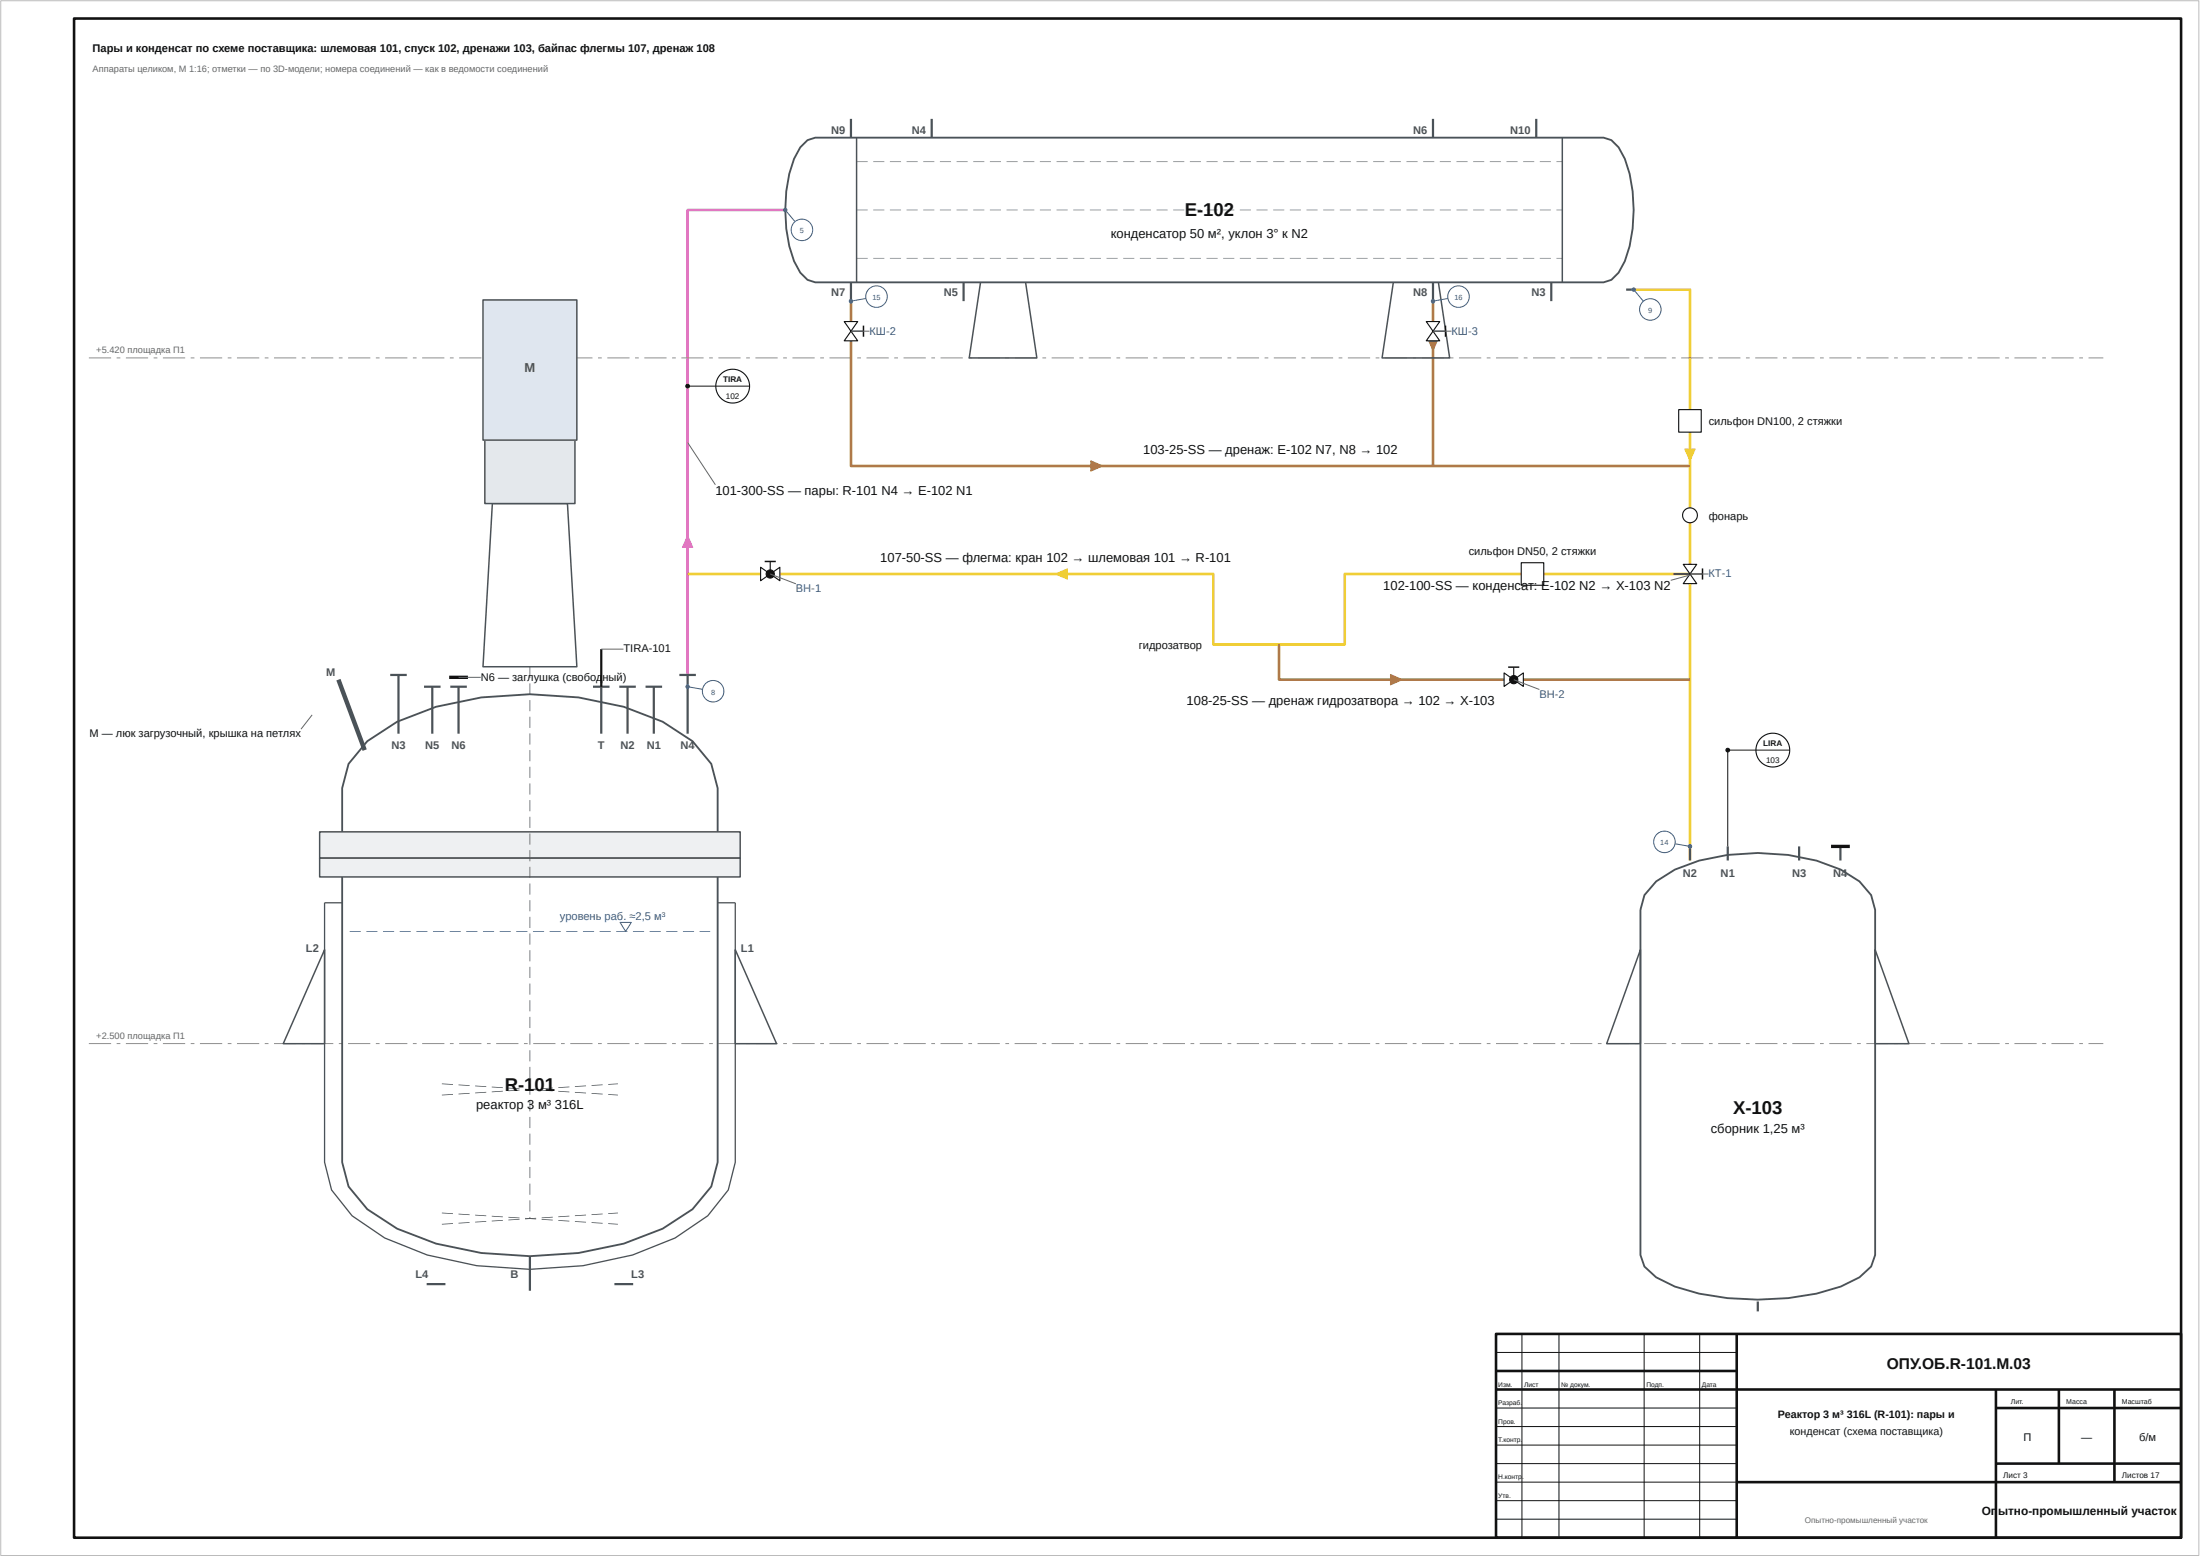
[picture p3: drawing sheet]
<svg xmlns="http://www.w3.org/2000/svg" width="594mm" height="420mm" viewBox="0 0 594 420" stroke-linecap="round" stroke-linejoin="round" font-family="sans-serif">
<path d="M20 5h569v410h-569zM404 360h185v55h-185zM469 360v55M404 370h65M404 375h185M539 375v40M539 380h50M556 375v20M571 375v25M469 400h120M539 395h50" fill="none" stroke="#111" stroke-width=".7" stroke-linecap="butt"/>
<path d="M212.1 56.7h-26.4v125.5" fill="none" stroke="#e277c2" stroke-width=".7" stroke-linecap="butt"/>
<path d="M441.2 78.2h15.2v74.1M185.7 154.9h19.7M210.6 154.9h117.1v19h35.4v-19h93.3M456.4 157.5v74.7" fill="none" stroke="#f0ce36" stroke-width=".7" stroke-linecap="butt"/>
<path d="M229.8 92v33.8h226.6M229.8 81.3v5.5M387 81.3v5.5M387 92v33.8M345.4 173.9v9.5h60.8M411.4 183.4h45" fill="none" stroke="#af7949" stroke-width=".7" stroke-linecap="butt"/>
<path d="M.2 .2h593.6v419.6h-593.6z" fill="none" stroke="#bbb" stroke-width=".27"/>
<path d="M411 360v55M421 360v55M444 360v55M459 360v55M404 365h65M404 380h65M404 385h65M404 390h65M404 395h65M404 400h65M404 405h65M404 410h65" fill="none" stroke="#111" stroke-width=".27"/>
<g fill="#666">
<path d="M24 281.6h6v.2h-6zM31.5 281.6h1v.2h-1zM34 281.6h6v.2h-6zM41.5 281.6h1v.2h-1zM44 281.6h6v.2h-6zM51.5 281.6h1v.2h-1zM54 281.6h6v.2h-6zM61.5 281.6h1v.2h-1zM64 281.6h6v.2h-6zM71.5 281.6h1v.2h-1zM74 281.6h6v.2h-6zM81.5 281.6h1v.2h-1zM84 281.6h6v.2h-6zM91.5 281.6h1v.2h-1zM94 281.6h6v.2h-6zM101.5 281.6h1v.2h-1zM104 281.6h6v.2h-6zM111.5 281.6h1v.2h-1zM114 281.6h6v.2h-6zM121.5 281.6h1v.2h-1zM124 281.6h6v.2h-6zM131.5 281.6h1v.2h-1zM134 281.6h6v.2h-6zM141.5 281.6h1v.2h-1zM144 281.6h6v.2h-6zM151.5 281.6h1v.2h-1zM154 281.6h6v.2h-6zM161.5 281.6h1v.2h-1zM164 281.6h6v.2h-6zM171.5 281.6h1v.2h-1zM174 281.6h6v.2h-6zM181.5 281.6h1v.2h-1zM184 281.6h6v.2h-6zM191.5 281.6h1v.2h-1zM194 281.6h6v.2h-6zM201.5 281.6h1v.2h-1zM204 281.6h6v.2h-6zM211.5 281.6h1v.2h-1zM214 281.6h6v.2h-6zM221.5 281.6h1v.2h-1zM224 281.6h6v.2h-6zM231.5 281.6h1v.2h-1zM234 281.6h6v.2h-6zM241.5 281.6h1v.2h-1zM244 281.6h6v.2h-6zM251.5 281.6h1v.2h-1zM254 281.6h6v.2h-6zM261.5 281.6h1v.2h-1zM264 281.6h6v.2h-6zM271.5 281.6h1v.2h-1zM274 281.6h6v.2h-6zM281.5 281.6h1v.2h-1zM284 281.6h6v.2h-6zM291.5 281.6h1v.2h-1zM294 281.6h6v.2h-6zM301.5 281.6h1v.2h-1zM304 281.6h6v.2h-6zM311.5 281.6h1v.2h-1zM314 281.6h6v.2h-6zM321.5 281.6h1v.2h-1zM324 281.6h6v.2h-6zM331.5 281.6h1v.2h-1zM334 281.6h6v.2h-6zM341.5 281.6h1v.2h-1zM344 281.6h6v.2h-6zM351.5 281.6h1v.2h-1zM354 281.6h6v.2h-6zM361.5 281.6h1v.2h-1zM364 281.6h6v.2h-6zM371.5 281.6h1v.2h-1zM374 281.6h6v.2h-6zM381.5 281.6h1v.2h-1zM384 281.6h6v.2h-6zM391.5 281.6h1v.2h-1zM394 281.6h6v.2h-6zM401.5 281.6h1v.2h-1zM404 281.6h6v.2h-6zM411.5 281.6h1v.2h-1zM414 281.6h6v.2h-6zM421.5 281.6h1v.2h-1zM424 281.6h6v.2h-6zM431.5 281.6h1v.2h-1zM434 281.6h6v.2h-6zM441.5 281.6h1v.2h-1zM444 281.6h6v.2h-6zM451.5 281.6h1v.2h-1zM454 281.6h6v.2h-6zM461.5 281.6h1v.2h-1zM464 281.6h6v.2h-6zM471.5 281.6h1v.2h-1zM474 281.6h6v.2h-6zM481.5 281.6h1v.2h-1zM484 281.6h6v.2h-6zM491.5 281.6h1v.2h-1zM494 281.6h6v.2h-6zM501.5 281.6h1v.2h-1zM504 281.6h6v.2h-6zM511.5 281.6h1v.2h-1zM514 281.6h6v.2h-6zM521.5 281.6h1v.2h-1zM524 281.6h6v.2h-6zM531.5 281.6h1v.2h-1zM534 281.6h6v.2h-6zM541.5 281.6h1v.2h-1zM544 281.6h6v.2h-6zM551.5 281.6h1v.2h-1zM554 281.6h6v.2h-6zM561.5 281.6h1v.2h-1zM564 281.6h4v.2h-4z"/>
<path d="M24 96.5h6v.2h-6zM31.5 96.5h1v.2h-1zM34 96.5h6v.2h-6zM41.5 96.5h1v.2h-1zM44 96.5h6v.2h-6zM51.5 96.5h1v.2h-1zM54 96.5h6v.2h-6zM61.5 96.5h1v.2h-1zM64 96.5h6v.2h-6zM71.5 96.5h1v.2h-1zM74 96.5h6v.2h-6zM81.5 96.5h1v.2h-1zM84 96.5h6v.2h-6zM91.5 96.5h1v.2h-1zM94 96.5h6v.2h-6zM101.5 96.5h1v.2h-1zM104 96.5h6v.2h-6zM111.5 96.5h1v.2h-1zM114 96.5h6v.2h-6zM121.5 96.5h1v.2h-1zM124 96.5h6v.2h-6zM131.5 96.5h1v.2h-1zM134 96.5h6v.2h-6zM141.5 96.5h1v.2h-1zM144 96.5h6v.2h-6zM151.5 96.5h1v.2h-1zM154 96.5h6v.2h-6zM161.5 96.5h1v.2h-1zM164 96.5h6v.2h-6zM171.5 96.5h1v.2h-1zM174 96.5h6v.2h-6zM181.5 96.5h1v.2h-1zM184 96.5h6v.2h-6zM191.5 96.5h1v.2h-1zM194 96.5h6v.2h-6zM201.5 96.5h1v.2h-1zM204 96.5h6v.2h-6zM211.5 96.5h1v.2h-1zM214 96.5h6v.2h-6zM221.5 96.5h1v.2h-1zM224 96.5h6v.2h-6zM231.5 96.5h1v.2h-1zM234 96.5h6v.2h-6zM241.5 96.5h1v.2h-1zM244 96.5h6v.2h-6zM251.5 96.5h1v.2h-1zM254 96.5h6v.2h-6zM261.5 96.5h1v.2h-1zM264 96.5h6v.2h-6zM271.5 96.5h1v.2h-1zM274 96.5h6v.2h-6zM281.5 96.5h1v.2h-1zM284 96.5h6v.2h-6zM291.5 96.5h1v.2h-1zM294 96.5h6v.2h-6zM301.5 96.5h1v.2h-1zM304 96.5h6v.2h-6zM311.5 96.5h1v.2h-1zM314 96.5h6v.2h-6zM321.5 96.5h1v.2h-1zM324 96.5h6v.2h-6zM331.5 96.5h1v.2h-1zM334 96.5h6v.2h-6zM341.5 96.5h1v.2h-1zM344 96.5h6v.2h-6zM351.5 96.5h1v.2h-1zM354 96.5h6v.2h-6zM361.5 96.5h1v.2h-1zM364 96.5h6v.2h-6zM371.5 96.5h1v.2h-1zM374 96.5h6v.2h-6zM381.5 96.5h1v.2h-1zM384 96.5h6v.2h-6zM391.5 96.5h1v.2h-1zM394 96.5h6v.2h-6zM401.5 96.5h1v.2h-1zM404 96.5h6v.2h-6zM411.5 96.5h1v.2h-1zM414 96.5h6v.2h-6zM421.5 96.5h1v.2h-1zM424 96.5h6v.2h-6zM431.5 96.5h1v.2h-1zM434 96.5h6v.2h-6zM441.5 96.5h1v.2h-1zM444 96.5h6v.2h-6zM451.5 96.5h1v.2h-1zM454 96.5h6v.2h-6zM461.5 96.5h1v.2h-1zM464 96.5h6v.2h-6zM471.5 96.5h1v.2h-1zM474 96.5h6v.2h-6zM481.5 96.5h1v.2h-1zM484 96.5h6v.2h-6zM491.5 96.5h1v.2h-1zM494 96.5h6v.2h-6zM501.5 96.5h1v.2h-1zM504 96.5h6v.2h-6zM511.5 96.5h1v.2h-1zM514 96.5h6v.2h-6zM521.5 96.5h1v.2h-1zM524 96.5h6v.2h-6zM531.5 96.5h1v.2h-1zM534 96.5h6v.2h-6zM541.5 96.5h1v.2h-1zM544 96.5h6v.2h-6zM551.5 96.5h1v.2h-1zM554 96.5h6v.2h-6zM561.5 96.5h1v.2h-1zM564 96.5h4v.2h-4z"/>
</g>
<path d="M92.4 231.6v82.1l1.7 6.5 5.1 6.1 8.1 5.3 10.5 4 12.2 2.6 13.1 .8 13.1-.8 12.2-2.6 10.5-4 8.1-5.3 5.1-6.1 1.7-6.5v-82.1" fill="none" stroke="#4a5258" stroke-width=".5"/>
<path d="M92.4 243.6h-4.7v70.1l1.8 7.4 5.6 7 8.8 6 11.5 4.6 13.4 2.9 14.3 1 14.3-1 13.4-2.9 11.5-4.6 8.8-6 5.6-7 1.9-7.4v-70.1h-4.8" fill="none" stroke="#4a5258" stroke-width=".35"/>
<path d="M86.3 224.5h113.6v7.1h-113.6z" fill="#eef0f2"/>
<path d="M86.3 224.5h113.6v7.1h-113.6z" fill="none" stroke="#4a5258" stroke-width=".4"/>
<path d="M86.3 231.6h113.6v5.1h-113.6z" fill="#eef0f2"/>
<path d="M133 135.9h20.2l2.6 44h-25.4zM86.3 231.6h113.6v5.1h-113.6zM87.7 256.3v25.4h-11.2zM198.6 256.3l11.1 25.4h-11.1z" fill="none" stroke="#4a5258" stroke-width=".4"/>
<path d="M92.4 224.5v-11.8l1.7-6.6 5.1-6.1 8.1-5.2 10.5-4.1 12.2-2.5 13.1-.8 13.1 .8 12.2 2.5 10.5 4.1 8.1 5.2 5.1 6.1 1.7 6.6v11.8" fill="none" stroke="#4a5258" stroke-width=".5"/>
<path d="M130.9 118.8h24.4v17.1h-24.4z" fill="#e4e8ec"/>
<path d="M130.9 118.8h24.4v17.1h-24.4z" fill="none" stroke="#4a5258" stroke-width=".4"/>
<path d="M130.4 80.9h25.4v37.9h-25.4z" fill="#dfe6ef"/>
<path d="M130.4 80.9h25.4v37.9h-25.4z" fill="none" stroke="#4a5258" stroke-width=".4"/>
<g fill="#4a5258">
<path d="M143 179.9h.2v3h-.2zM143 184.4h.2v3h-.2zM143 188.9h.2v3h-.2zM143 193.4h.2v3h-.2zM143 197.9h.2v3h-.2zM143 202.4h.2v3h-.2zM143 206.9h.2v3h-.2zM143 211.4h.2v3h-.2zM143 215.9h.2v3h-.2zM143 220.4h.2v3h-.2zM143 224.9h.2v3h-.2zM143 229.4h.2v3h-.2zM143 233.9h.2v3h-.2zM143 238.4h.2v3h-.2zM143 242.9h.2v3h-.2zM143 247.4h.2v3h-.2zM143 251.9h.2v3h-.2zM143 256.4h.2v3h-.2zM143 260.9h.2v3h-.2zM143 265.4h.2v3h-.2zM143 269.9h.2v3h-.2zM143 274.4h.2v3h-.2zM143 278.9h.2v3h-.2zM143 283.4h.2v3h-.2zM143 287.9h.2v3h-.2zM143 292.4h.2v3h-.2zM143 296.9h.2v3h-.2zM143 301.4h.2v3h-.2zM143 305.9h.2v3h-.2zM143 310.4h.2v3h-.2zM143 314.9h.2v3h-.2zM143 319.4h.2v3h-.2zM143 323.9h.2v3h-.2zM143 328.4h.2v.5h-.2z"/>
<path d="M119.3 327.3l3 .1v.2l-3-.1zM123.8 327.5l3 .2v.2l-3-.2zM128.3 327.8l3 .2v.2l-3-.2zM132.8 328.1l3 .2v.2l-3-.2zM137.3 328.4l3 .2v.2l-3-.2zM141.8 328.7l3 .2v.2l-3-.2zM146.3 329l3 .2v.2l-3-.2zM150.8 329.3l3 .2v.2l-3-.2zM155.3 329.6l3 .1-.1 .2-2.9-.1zM159.8 329.8l2.9 .2v.2l-3-.2zM164.2 330.1l2.7 .2v.2l-2.7-.2z"/>
<path d="M119.3 330.3l3-.2v.2l-3 .2zM123.8 330l3-.2v.2l-3 .2zM128.3 329.7l3-.2v.2l-3 .2zM132.8 329.4l3-.2v.2l-3 .2zM137.3 329.1l3-.1v.2l-3 .1zM141.8 328.9l3-.2v.2l-3 .2zM146.3 328.6l3-.2v.2l-3 .2zM150.8 328.3l3-.2v.2l-3 .2zM155.3 328l2.9-.2 .1 .2-3 .2zM159.7 327.7l3-.2v.2l-2.9 .2zM164.2 327.4l2.7-.1v.2l-2.7 .1z"/>
<path d="M119.3 292.4l3 .2v.2l-3-.2zM123.8 292.7l3 .2v.2l-3-.2zM128.3 293l3 .2v.2l-3-.2zM132.8 293.3l3 .2v.2l-3-.2zM137.3 293.5l3 .2v.2l-3-.2zM141.8 293.8l3 .2v.2l-3-.2zM146.3 294.1l3 .2v.2l-3-.2zM150.8 294.4l3 .2v.2l-3-.2zM155.3 294.7l3 .2-.1 .2-2.9-.2zM159.8 295l2.9 .2v.2l-3-.2zM164.2 295.3l2.7 .1v.2l-2.7-.1z"/>
<path d="M119.3 295.4l3-.2v.2l-3 .2zM123.8 295.2l3-.2v.2l-3 .2zM128.3 294.9l3-.2v.2l-3 .2zM132.8 294.6l3-.2v.2l-3 .2zM137.3 294.3l3-.2v.2l-3 .2zM141.8 294l3-.2v.2l-3 .2zM146.3 293.7l3-.2v.2l-3 .2zM150.8 293.4l3-.2v.2l-3 .2zM155.3 293.1l2.9-.2 .1 .2-3 .2zM159.7 292.9l3-.2v.2l-2.9 .2zM164.2 292.6l2.7-.2v.2l-2.7 .2z"/>
</g>
<path d="M94.4 251.3h3v.2h-3zM98.9 251.3h3v.2h-3zM103.4 251.3h3v.2h-3zM107.9 251.3h3v.2h-3zM112.4 251.3h3v.2h-3zM116.9 251.3h3v.2h-3zM121.4 251.3h3v.2h-3zM125.9 251.3h3v.2h-3zM130.4 251.3h3v.2h-3zM134.9 251.3h3v.2h-3zM139.4 251.3h3v.2h-3zM143.9 251.3h3v.2h-3zM148.4 251.3h3v.2h-3zM152.9 251.3h3v.2h-3zM157.4 251.3h3v.2h-3zM161.9 251.3h3v.2h-3zM166.4 251.3h3v.2h-3zM170.9 251.3h3v.2h-3zM175.4 251.3h3v.2h-3zM179.9 251.3h3v.2h-3zM184.4 251.3h3v.2h-3zM188.9 251.3h2.9v.2h-2.9z" fill="#1f5fa8"/>
<path d="M167.4 248.9h3.1l-1.5 2.5z" fill="none" stroke="#1f5fa8" stroke-width=".27"/>
<path d="M91.4 183.4l7.1 19" fill="none" stroke="#4a5258" stroke-width="1.2" stroke-linecap="butt"/>
<g fill="none" stroke="#4a5258" stroke-width=".6">
<path d="M105.4 182.2h4.4M107.6 182.2v15.8M114.5 185.3h4.5M116.7 185.3v12.7M121.6 185.3h4.5M123.8 185.3v12.7M160.1 185.3h4.5M162.4 185.3v12.7M167.2 185.3h4.5M169.5 185.3v12.7M174.3 185.3h4.5M176.6 185.3v12.7"/>
<path d="M183.5 182.2h4.4M185.7 182.2v15.8M143.1 339v9.3"/>
</g>
<path d="M216.1 39.8l2-2 2.1-.7h212.8l2.1 .7 2 2a31.1 31.1 0 0 1 4.1 16.9 31.2 31.2 0 0 1-4.1 16.9l-2 1.9-2.1 .7h-212.8l-2.1-.7-2-1.9a31.1 31.1 0 0 1-4-16.9 31 31 0 0 1 4-16.9z" fill="none" stroke="#4a5258" stroke-width=".5"/>
<path d="M231.3 37.1v39.1M421.9 37.1v39.1" fill="none" stroke="#4a5258" stroke-width=".4"/>
<g fill="#4a5258">
<path d="M231.3 43.6h3v.1h-3zM235.8 43.6h3v.1h-3zM240.3 43.6h3v.1h-3zM244.8 43.6h3v.1h-3zM249.3 43.6h3v.1h-3zM253.8 43.6h3v.1h-3zM258.3 43.6h3v.1h-3zM262.8 43.6h3v.1h-3zM267.3 43.6h3v.1h-3zM271.8 43.6h3v.1h-3zM276.3 43.6h3v.1h-3zM280.8 43.6h3v.1h-3zM285.3 43.6h3v.1h-3zM289.8 43.6h3v.1h-3zM294.3 43.6h3v.1h-3zM298.8 43.6h3v.1h-3zM303.3 43.6h3v.1h-3zM307.8 43.6h3v.1h-3zM312.3 43.6h3v.1h-3zM316.8 43.6h3v.1h-3zM321.3 43.6h3v.1h-3zM325.8 43.6h3v.1h-3zM330.3 43.6h3v.1h-3zM334.8 43.6h3v.1h-3zM339.3 43.6h3v.1h-3zM343.8 43.6h3v.1h-3zM348.3 43.6h3v.1h-3zM352.8 43.6h3v.1h-3zM357.3 43.6h3v.1h-3zM361.8 43.6h3v.1h-3zM366.3 43.6h3v.1h-3zM370.8 43.6h3v.1h-3zM375.3 43.6h3v.1h-3zM379.8 43.6h3v.1h-3zM384.3 43.6h3v.1h-3zM388.8 43.6h3v.1h-3zM393.3 43.6h3v.1h-3zM397.8 43.6h3v.1h-3zM402.3 43.6h3v.1h-3zM406.8 43.6h3v.1h-3zM411.3 43.6h3v.1h-3zM415.8 43.6h3v.1h-3zM420.3 43.6h1.6v.1h-1.6z"/>
<path d="M231.3 56.6h3v.1h-3zM235.8 56.6h3v.1h-3zM240.3 56.6h3v.1h-3zM244.8 56.6h3v.1h-3zM249.3 56.6h3v.1h-3zM253.8 56.6h3v.1h-3zM258.3 56.6h3v.1h-3zM262.8 56.6h3v.1h-3zM267.3 56.6h3v.1h-3zM271.8 56.6h3v.1h-3zM276.3 56.6h3v.1h-3zM280.8 56.6h3v.1h-3zM285.3 56.6h3v.1h-3zM289.8 56.6h3v.1h-3zM294.3 56.6h3v.1h-3zM298.8 56.6h3v.1h-3zM303.3 56.6h3v.1h-3zM307.8 56.6h3v.1h-3zM312.3 56.6h3v.1h-3zM316.8 56.6h3v.1h-3zM321.3 56.6h3v.1h-3zM325.8 56.6h3v.1h-3zM330.3 56.6h3v.1h-3zM334.8 56.6h3v.1h-3zM339.3 56.6h3v.1h-3zM343.8 56.6h3v.1h-3zM348.3 56.6h3v.1h-3zM352.8 56.6h3v.1h-3zM357.3 56.6h3v.1h-3zM361.8 56.6h3v.1h-3zM366.3 56.6h3v.1h-3zM370.8 56.6h3v.1h-3zM375.3 56.6h3v.1h-3zM379.8 56.6h3v.1h-3zM384.3 56.6h3v.1h-3zM388.8 56.6h3v.1h-3zM393.3 56.6h3v.1h-3zM397.8 56.6h3v.1h-3zM402.3 56.6h3v.1h-3zM406.8 56.6h3v.1h-3zM411.3 56.6h3v.1h-3zM415.8 56.6h3v.1h-3zM420.3 56.6h1.6v.1h-1.6z"/>
<path d="M231.3 69.6h3v.2h-3zM235.8 69.6h3v.2h-3zM240.3 69.6h3v.2h-3zM244.8 69.6h3v.2h-3zM249.3 69.6h3v.2h-3zM253.8 69.6h3v.2h-3zM258.3 69.6h3v.2h-3zM262.8 69.6h3v.2h-3zM267.3 69.6h3v.2h-3zM271.8 69.6h3v.2h-3zM276.3 69.6h3v.2h-3zM280.8 69.6h3v.2h-3zM285.3 69.6h3v.2h-3zM289.8 69.6h3v.2h-3zM294.3 69.6h3v.2h-3zM298.8 69.6h3v.2h-3zM303.3 69.6h3v.2h-3zM307.8 69.6h3v.2h-3zM312.3 69.6h3v.2h-3zM316.8 69.6h3v.2h-3zM321.3 69.6h3v.2h-3zM325.8 69.6h3v.2h-3zM330.3 69.6h3v.2h-3zM334.8 69.6h3v.2h-3zM339.3 69.6h3v.2h-3zM343.8 69.6h3v.2h-3zM348.3 69.6h3v.2h-3zM352.8 69.6h3v.2h-3zM357.3 69.6h3v.2h-3zM361.8 69.6h3v.2h-3zM366.3 69.6h3v.2h-3zM370.8 69.6h3v.2h-3zM375.3 69.6h3v.2h-3zM379.8 69.6h3v.2h-3zM384.3 69.6h3v.2h-3zM388.8 69.6h3v.2h-3zM393.3 69.6h3v.2h-3zM397.8 69.6h3v.2h-3zM402.3 69.6h3v.2h-3zM406.8 69.6h3v.2h-3zM411.3 69.6h3v.2h-3zM415.8 69.6h3v.2h-3zM420.3 69.6h1.6v.2h-1.6z"/>
</g>
<path d="M264.8 76.2l-3.1 20.4h18.3l-3-20.4M376.3 76.2l-3.1 20.4h18.3l-3.1-20.4M443 256.3v25.4h-9.1zM506.4 256.3l9.1 25.4h-9.1z" fill="none" stroke="#4a5258" stroke-width=".4"/>
<path d="M229.8 32.1v5M251.6 32.1v5M387 32.1v5M414.9 32.1v5M229.8 76.2v5.1M260.2 76.2v5.1M387 76.2v5.1M418.9 76.2v5.1M439.1 78.2h2.1" fill="none" stroke="#4a5258" stroke-width=".6"/>
<path d="M447.2 237.9l5.1-3.2a58.2 58.2 0 0 1 38.2-2.4l6.6 2.4 5 3.2 3.2 3.7 1.1 3.9v93.2l-1.1 3.1-3.2 2.9-5 2.5a72.9 72.9 0 0 1-44.8 0l-5.1-2.5-3.1-2.9-1.1-3.1v-93.2l1.1-3.9z" fill="none" stroke="#4a5258" stroke-width=".5"/>
<path d="M185.7 104.2h7.6" fill="none" stroke="#111" stroke-width=".27"/>
<circle cx="185.7" cy="104.2" r=".5" fill="#111"/>
<circle cx="185.7" cy="104.2" r=".5" fill="none" stroke="#111" stroke-width=".27"/>
<circle cx="197.9" cy="104.2" r="4.6" fill="#fff"/>
<circle cx="197.9" cy="104.2" r="4.6" fill="none" stroke="#111" stroke-width=".3"/>
<path d="M193.3 104.2h9.1" fill="none" stroke="#111" stroke-width=".27"/>
<path d="M453.3 110.5h6.1v6.1h-6.1z" fill="#fff"/>
<path d="M453.3 110.5h6.1v6.1h-6.1z" fill="none" stroke="#111" stroke-width=".3"/>
<circle cx="456.4" cy="139.1" r="2" fill="#fff"/>
<circle cx="456.4" cy="139.1" r="2" fill="none" stroke="#111" stroke-width=".3"/>
<path d="M410.8 151.9h6.1v6h-6.1z" fill="#fff"/>
<path d="M410.8 151.9h6.1v6h-6.1z" fill="none" stroke="#111" stroke-width=".3"/>
<path d="M121.3 182.8h5.1M494.5 228.4h5" fill="none" stroke="#111" stroke-width=".9" stroke-linecap="butt"/>
<path d="M162.4 175.2v10.1" fill="none" stroke="#111" stroke-width=".6"/>
<path d="M456.4 228.4v3.8M466.6 228.4v3.8M485.8 228.4v3.8M497 228.4v3.8M115.2 346.6h5.1M165.9 346.6h5.1" fill="none" stroke="#4a5258" stroke-width=".6"/>
<path d="M474.2 202.4h-7.6v26" fill="none" stroke="#111" stroke-width=".27"/>
<circle cx="466.6" cy="202.4" r=".5" fill="#111"/>
<circle cx="466.6" cy="202.4" r=".5" fill="none" stroke="#111" stroke-width=".27"/>
<circle cx="478.7" cy="202.4" r="4.6" fill="#fff"/>
<circle cx="478.7" cy="202.4" r="4.6" fill="none" stroke="#111" stroke-width=".3"/>
<path d="M474.2 202.4h9.1" fill="none" stroke="#111" stroke-width=".27"/>
<path d="M474.7 351.2v2.7" fill="none" stroke="#4a5258" stroke-width=".6"/>
<path d="M185.7 144.5l1.4 3.2h-2.8z" fill="#e277c2"/>
<path d="M185.7 144.5l1.4 3.2h-2.8z" fill="none" stroke="#e277c2" stroke-width=".27"/>
<path d="M455 121.2h2.8l-1.4 3.2z" fill="#f0ce36"/>
<path d="M455 121.2h2.8l-1.4 3.2z" fill="none" stroke="#f0ce36" stroke-width=".27"/>
<path d="M294.6 124.4l3.2 1.4-3.2 1.4z" fill="#af7949"/>
<path d="M294.6 124.4l3.2 1.4-3.2 1.4z" fill="none" stroke="#af7949" stroke-width=".27"/>
<path d="M385.6 91.4h2.8l-1.4 3.2z" fill="#af7949"/>
<path d="M385.6 91.4h2.8l-1.4 3.2z" fill="none" stroke="#af7949" stroke-width=".27"/>
<path d="M285.1 154.9l3.2-1.4v2.8z" fill="#f0ce36"/>
<path d="M285.1 154.9l3.2-1.4v2.8z" fill="none" stroke="#f0ce36" stroke-width=".27"/>
<path d="M375.5 182l3.2 1.4-3.2 1.4z" fill="#af7949"/>
<path d="M375.5 182l3.2 1.4-3.2 1.4z" fill="none" stroke="#af7949" stroke-width=".27"/>
<path d="M454.6 152.3l3.6 5.2h-3.6l3.6-5.2z" fill="#fff"/>
<path d="M451.9 154.9h7.9M454.6 152.3l3.6 5.2h-3.6l3.6-5.2z" fill="none" stroke="#111" stroke-width=".3"/>
<path d="M459.8 153.4v3" fill="none" stroke="#111" stroke-width=".4"/>
<path d="M228 86.8l3.6 5.2h-3.6l3.6-5.2z" fill="#fff"/>
<path d="M228 86.8l3.6 5.2h-3.6l3.6-5.2zM229.8 89.4h3.4" fill="none" stroke="#111" stroke-width=".3"/>
<path d="M233.2 87.9v3" fill="none" stroke="#111" stroke-width=".4"/>
<path d="M385.2 86.8l3.6 5.2h-3.6l3.6-5.2z" fill="#fff"/>
<path d="M385.2 86.8l3.6 5.2h-3.6l3.6-5.2zM387 89.4h3.4" fill="none" stroke="#111" stroke-width=".3"/>
<path d="M390.4 87.9v3" fill="none" stroke="#111" stroke-width=".4"/>
<path d="M205.4 153.1l5.2 3.6v-3.6l-5.2 3.6z" fill="#fff"/>
<path d="M205.4 153.1l5.2 3.6v-3.6l-5.2 3.6zM208 151.5v3.4" fill="none" stroke="#111" stroke-width=".3"/>
<path d="M206.5 151.5h3" fill="none" stroke="#111" stroke-width=".4"/>
<circle cx="208" cy="154.9" r="1.1" fill="#111"/>
<circle cx="208" cy="154.9" r="1.1" fill="none" stroke="#111" stroke-width=".3"/>
<path d="M406.2 181.6l5.2 3.6v-3.6l-5.2 3.6z" fill="#fff"/>
<path d="M406.2 181.6l5.2 3.6v-3.6l-5.2 3.6zM408.8 180v3.4" fill="none" stroke="#111" stroke-width=".3"/>
<path d="M407.3 180h3" fill="none" stroke="#111" stroke-width=".4"/>
<circle cx="408.8" cy="183.4" r="1.1" fill="#111"/>
<circle cx="408.8" cy="183.4" r="1.1" fill="none" stroke="#111" stroke-width=".3"/>
<path d="M229.8 89.4h5M387 89.4h5M185.7 119.4l7.5 11.4M208 154.9l6.9 2.7M456.4 154.9h5M456.4 155.2l-5.2 1.4M162.4 175.2h6M84.3 192.9l-3 3.9M123.8 182.8h6M408.8 183.4l6.9 2.7" fill="none" stroke="#666" stroke-width=".27"/>
<path d="M185.7 185.3l4 .7" fill="none" stroke="#1f5fa8" stroke-width=".27"/>
<circle cx="185.7" cy="185.3" r=".45" fill="#1f5fa8"/>
<circle cx="185.7" cy="185.3" r=".45" fill="none" stroke="#1f5fa8" stroke-width=".27"/>
<circle cx="192.6" cy="186.5" r="2.9" fill="#fff"/>
<g fill="none" stroke="#1f5fa8" stroke-width=".27">
<path d="M212.1 56.7l2.6 3.1"/>
<circle cx="192.6" cy="186.5" r="2.9"/>
</g>
<circle cx="212.1" cy="56.7" r=".45" fill="#1f5fa8"/>
<circle cx="212.1" cy="56.7" r=".45" fill="none" stroke="#1f5fa8" stroke-width=".27"/>
<circle cx="216.6" cy="62" r="2.9" fill="#fff"/>
<g fill="none" stroke="#1f5fa8" stroke-width=".27">
<path d="M441.2 78.2l2.6 3.1"/>
<circle cx="216.6" cy="62" r="2.9"/>
</g>
<circle cx="441.2" cy="78.2" r=".45" fill="#1f5fa8"/>
<circle cx="441.2" cy="78.2" r=".45" fill="none" stroke="#1f5fa8" stroke-width=".27"/>
<circle cx="445.7" cy="83.5" r="2.9" fill="#fff"/>
<g fill="none" stroke="#1f5fa8" stroke-width=".27">
<path d="M233.8 80.5l-4 .8"/>
<circle cx="445.7" cy="83.5" r="2.9"/>
</g>
<circle cx="229.8" cy="81.3" r=".45" fill="#1f5fa8"/>
<circle cx="229.8" cy="81.3" r=".45" fill="none" stroke="#1f5fa8" stroke-width=".27"/>
<circle cx="236.7" cy="80" r="2.9" fill="#fff"/>
<g fill="none" stroke="#1f5fa8" stroke-width=".27">
<path d="M391 80.5l-4 .8"/>
<circle cx="236.7" cy="80" r="2.9"/>
</g>
<circle cx="387" cy="81.3" r=".45" fill="#1f5fa8"/>
<circle cx="387" cy="81.3" r=".45" fill="none" stroke="#1f5fa8" stroke-width=".27"/>
<circle cx="393.9" cy="80" r="2.9" fill="#fff"/>
<g fill="none" stroke="#1f5fa8" stroke-width=".27">
<path d="M452.3 227.7l4.1 .7"/>
<circle cx="393.9" cy="80" r="2.9"/>
</g>
<circle cx="456.4" cy="228.4" r=".45" fill="#1f5fa8"/>
<circle cx="456.4" cy="228.4" r=".45" fill="none" stroke="#1f5fa8" stroke-width=".27"/>
<circle cx="449.5" cy="227.2" r="2.9" fill="#fff"/>
<circle cx="449.5" cy="227.2" r="2.9" fill="none" stroke="#1f5fa8" stroke-width=".27"/>
<g font-size="5" fill="#111">
<text x="319.9" y="58.2">E-102</text>
<text x="136.3" y="294.3">R-1</text>
<text x="144.3" y="294.3">01</text>
<text x="468" y="300.7">X-103</text>
</g>
<text font-size="4.2" fill="#111" x="509.5" y="369.5">ОПУ.ОБ.R-101.М.03</text>
<g font-size="3.5" fill="#111">
<text x="299.9" y="64.3">конденсатор 50 м², уклон 3° к N2</text>
<text x="308.7" y="122.6">103-25-SS — дренаж: E-102 N7, N8 → 102</text>
<text x="193.2" y="133.5">101-300-SS — пары: R-101 N4 → E-102 N1</text>
<text x="237.7" y="151.7">107-50-SS — флегма: кран 102 → шлемовая 101 → R-101</text>
<text x="373.6" y="159.2">102-100-SS — конденсат: E-102 N2 → X-103 N2</text>
<text x="320.5" y="190.2">108-25-SS — дренаж гидрозатвора → 102 → X-103</text>
<text x="128.6" y="299.4">реактор 3 м³</text>
<text x="149.9" y="299.4">316L</text>
<text x="462" y="305.7">сборник 1,25 м³</text>
</g>
<text font-size="3.5" fill="#4a5258" x="141.6" y="100.3">M</text>
<g font-size="3.2" fill="#111">
<text x="535.2" y="409">Оп</text>
<text x="539.6" y="409">ытно-промышленный участок</text>
</g>
<g font-size="3" fill="#111">
<text x="25" y="14">Пары и конденсат по схеме поставщика: шлемовая 101, спуск 102, дренажи 103, байпас флегмы 107, дренаж 108</text>
<text x="461.4" y="114.6">сильфон DN100, 2 стяжки</text>
<text x="461.4" y="140.3">фонарь</text>
<text x="396.6" y="149.8">сильфон DN50, 2 стяжки</text>
<text x="168.4" y="176.1">TIRA-101</text>
<text x="307.6" y="175.1">гидрозатвор</text>
<text x="129.8" y="183.7">N6 — заглушка (свобод</text>
<text x="162.7" y="183.7">ный)</text>
<text x="24.1" y="199">M — люк загрузочный, крышка на петлях</text>
<text x="546.4" y="389">П</text>
<text x="562" y="389">—</text>
<text x="577.7" y="389">б/м</text>
</g>
<g font-size="3" fill="#4a5258">
<text x="224.4" y="36.1">N9</text>
<text x="246.2" y="36.1">N4</text>
<text x="381.6" y="36.1">N6</text>
<text x="407.8" y="36.1">N10</text>
<text x="224.4" y="79.8">N7</text>
<text x="254.9" y="79.8">N5</text>
<text x="381.6" y="79.8">N8</text>
<text x="413.6" y="79.8">N3</text>
<text x="88.1" y="182.4">M</text>
<text x="105.7" y="202.1">N3</text>
<text x="114.8" y="202.1">N5</text>
<text x="121.9" y="202.1">N6</text>
<text x="161.5" y="202.1">T</text>
<text x="167.6" y="202.1">N2</text>
<text x="174.6" y="202.1">N1</text>
<text x="183.8" y="202.1">N4</text>
<text x="454.5" y="236.8">N2</text>
<text x="464.7" y="236.8">N1</text>
<text x="483.9" y="236.8">N3</text>
<text x="495.1" y="236.8">N4</text>
<text x="82.6" y="256.9">L2</text>
<text x="200.1" y="256.9">L1</text>
<text x="112.2" y="345">L4</text>
<text x="137.9" y="345">B</text>
<text x="170.5" y="345">L3</text>
</g>
<g font-size="3" fill="#1f5fa8">
<text x="234.8" y="90.3">КШ-2</text>
<text x="392" y="90.3">КШ-3</text>
<text x="461.4" y="155.8">КТ-1</text>
<text x="214.9" y="159.8">ВН-1</text>
<text x="415.7" y="188.3">ВН-2</text>
<text x="151.2" y="248.3">уровень раб. ≈2,5 м³</text>
</g>
<g font-size="2.9" fill="#111">
<text x="480.1" y="382.7">Реактор 3 м³</text>
<text x="498.7" y="382.7">316L (R-101): пары и</text>
<text x="483.3" y="387.3">конденсат (схема поставщика)</text>
</g>
<g font-size="2.5" fill="#666">
<text x="25" y="19.5">Аппараты целиком, М 1:16; отметки — по 3D-модели; номера соединений — как в ведомости соединений</text>
<text x="26" y="95.4">+5.420 площадка П1</text>
<text x="26" y="280.5">+2.500 площадка П1</text>
</g>
<g font-size="2.2" fill="#111">
<text x="195.3" y="103.2">TIRA</text>
<text x="196" y="107.5">102</text>
<text x="476.2" y="201.4">LIRA</text>
<text x="476.9" y="205.8">103</text>
<text x="541" y="398.8">Лист 3</text>
<text x="573" y="398.8">Листов 17</text>
</g>
<text font-size="2.2" fill="#666" x="487.4" y="411">Опытно-промышленный участок</text>
<g font-size="2" fill="#1f5fa8">
<text x="216" y="62.9">5</text>
<text x="235.6" y="80.9">15</text>
<text x="392.8" y="80.9">16</text>
<text x="445.1" y="84.4">9</text>
<text x="192" y="187.4">8</text>
<text x="448.4" y="228.1">14</text>
</g>
<g font-size="1.9" fill="#111">
<text x="543" y="378.8">Лит.</text>
<text x="558" y="378.8">Масса</text>
<text x="573" y="378.8">Масштаб</text>
</g>
<g font-size="1.8" fill="#111">
<text x="404.6" y="374.2">Изм.</text>
<text x="411.6" y="374.2">Лист</text>
<text x="421.6" y="374.2">№ докум.</text>
<text x="444.6" y="374.2">Подп.</text>
<text x="459.6" y="374.2">Дата</text>
<text x="404.6" y="379.2">Разраб.</text>
<text x="404.6" y="384.2">Пров.</text>
<text x="404.6" y="389.2">Т.контр.</text>
<text x="404.6" y="399.2">Н.контр</text>
<text x="411" y="399.2">.</text>
<text x="404.6" y="404.2">Утв.</text>
</g>
</svg>
